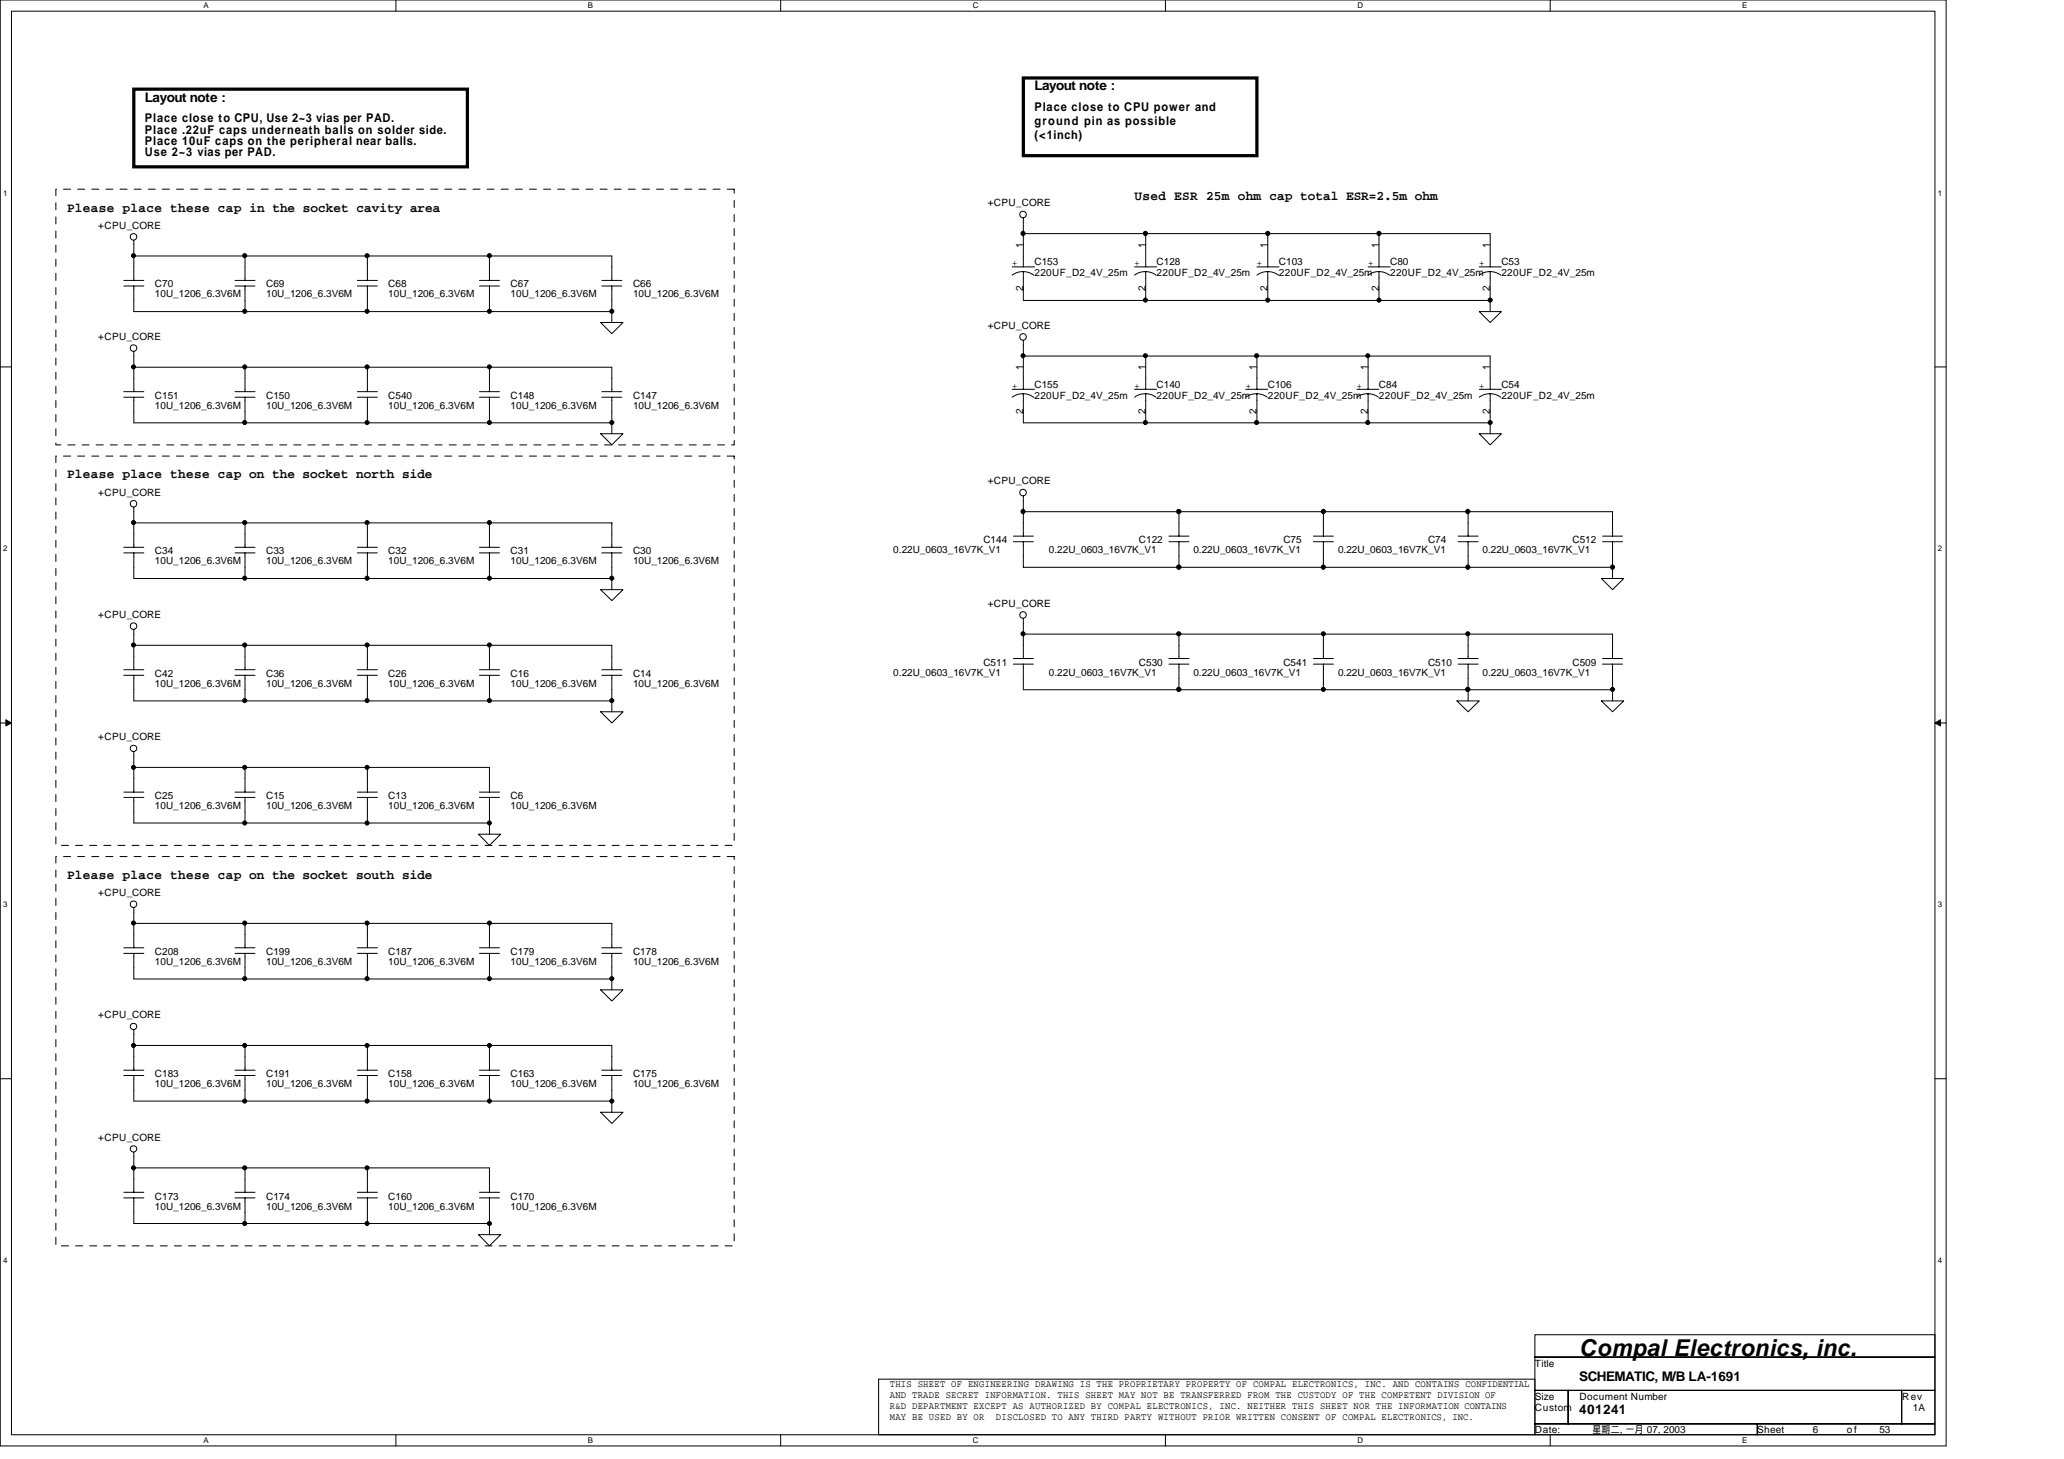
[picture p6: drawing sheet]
<svg xmlns="http://www.w3.org/2000/svg" width="297mm" height="210mm" viewBox="0 0 297 210" stroke-linecap="round" stroke-linejoin="round" font-family="sans-serif">
<path d="M0 0h280.1v208h-280.1zM1.6 1.6h276.9v204.8h-276.9z" fill="none" stroke="#000" stroke-width=".14"/>
<g fill="#fff">
<path d="M29.3 .2h.7v1.2h-.7z"/>
<path d="M29.3 206.6h.7v1.2h-.7z"/>
</g>
<path d="M57 0v1.6M57 206.4v1.6" fill="none" stroke="#000" stroke-width=".14"/>
<g fill="#fff">
<path d="M84.6 .2h.7v1.2h-.7z"/>
<path d="M84.6 206.6h.7v1.2h-.7z"/>
</g>
<path d="M112.3 0v1.6M112.3 206.4v1.6" fill="none" stroke="#000" stroke-width=".14"/>
<g fill="#fff">
<path d="M140 .2h.8v1.2h-.8z"/>
<path d="M140 206.6h.8v1.2h-.8z"/>
</g>
<path d="M167.7 0v1.6M167.7 206.4v1.6" fill="none" stroke="#000" stroke-width=".14"/>
<g fill="#fff">
<path d="M195.4 .2h.7v1.2h-.7z"/>
<path d="M195.4 206.6h.7v1.2h-.7z"/>
</g>
<path d="M223.1 0v1.6M223.1 206.4v1.6" fill="none" stroke="#000" stroke-width=".14"/>
<g fill="#fff">
<path d="M250.7 .2h.8v1.2h-.8z"/>
<path d="M250.7 206.6h.8v1.2h-.8z"/>
<path d="M.5 27.2h.6v1.2h-.6z"/>
<path d="M278.9 27.2h.6v1.2h-.6z"/>
<path d="M.5 78.4h.6v1.1h-.6z"/>
<path d="M278.9 78.4h.6v1.1h-.6z"/>
</g>
<path d="M0 52.8h1.6M278.5 52.8h1.6" fill="none" stroke="#000" stroke-width=".14"/>
<g fill="#fff">
<path d="M.5 129.6h.6v1.2h-.6z"/>
<path d="M278.9 129.6h.6v1.2h-.6z"/>
</g>
<path d="M0 104h1.6M278.5 104h1.6" fill="none" stroke="#000" stroke-width=".14"/>
<path d="M.8 103.5l.8 .5-.8 .4zM278.5 104l.8-.5v.9z" fill="#000" stroke="#000" stroke-width=".14"/>
<g fill="#fff">
<path d="M.5 180.8h.6v1.1h-.6z"/>
<path d="M278.9 180.8h.6v1.1h-.6z"/>
</g>
<g fill="none" stroke="#000" stroke-width=".14">
<path d="M19.3 36.8h68.8v3.5M19.3 34.6v5.7M35.3 36.8v3.5M52.9 36.8v3.5M70.4 36.8v3.5M145.7 39.6a2.57 2.57 0 0 1 1.6-.5h-.1a2.45 2.45 0 0 1 1.6 .5M145.7 38.4h3.2M147.3 33.6h67.2v4.8M147.3 39.1v4.1h67.2M147.3 31.4v7M163.3 39.6a2.57 2.57 0 0 1 1.6-.5h-.1a2.45 2.45 0 0 1 1.6 .5M163.3 38.4h3.2"/>
<path d="M164.9 33.6v4.8M164.9 39.1v4.1M180.9 39.6a2.54 2.54 0 0 1 1.5-.5h.1a2.54 2.54 0 0 1 1.5 .5M180.9 38.4h3.2M182.5 33.6v4.8M182.5 39.1v4.1M196.9 39.6a2.54 2.54 0 0 1 1.5-.5h.1a2.54 2.54 0 0 1 1.5 .5M196.9 38.4h3.2M198.5 33.6v4.8M198.5 39.1v4.1M212.9 39.6a2.54 2.54 0 0 1 1.5-.5h.1a2.53 2.53 0 0 1 1.5 .5M212.9 38.4h3.2"/>
<path d="M214.5 39.1v5.7M17.8 57.1h2.9M17.8 56.3h2.9M17.8 41.1h2.9M17.8 40.3h2.9M19.3 41.1v3.7h68.8M19.3 50.6v5.7M19.3 57.1v3.7h68.8M19.3 52.8h68.8v3.5M33.8 57.1h2.9M33.8 56.3h2.9M33.8 41.1h2.9"/>
<path d="M33.8 40.3h2.9M35.3 41.1v3.7M35.3 52.8v3.5M35.3 57.1v3.7M51.4 57.1h2.9M51.4 56.3h2.9M51.4 41.1h2.9M51.4 40.3h2.9M52.9 41.1v3.7M52.9 52.8v3.5M52.9 57.1v3.7M69 57.1h2.9"/>
<path d="M69 56.3h2.9M69 41.1h2.9M69 40.3h2.9M70.4 41.1v3.7M70.4 52.8v3.5M70.4 57.1v3.7M86.4 46.4h3.3l-1.6 1.6zM86.6 57.1h2.9M86.6 56.3h2.9M86.6 41.1h2.9M86.6 40.3h2.9M88.1 41.1v5.3"/>
<path d="M88.1 57.1v5.3M145.7 57.1a2.49 2.49 0 0 1 1.6-.5h-.1a2.44 2.44 0 0 1 1.6 .6M145.7 56h3.2M147.3 56.6v4.2h67.2M147.3 51.2h67.2v4.8M147.3 49v7M163.3 57.1a2.49 2.49 0 0 1 1.6-.5h-.1a2.45 2.45 0 0 1 1.6 .5M163.3 56h3.2M164.9 51.2v4.8M164.9 56.6v4.2M179.3 57.1a2.49 2.49 0 0 1 1.6-.5h-.1a2.45 2.45 0 0 1 1.6 .5M179.3 56h3.2"/>
<path d="M180.9 51.2v4.8M180.9 56.6v4.2M195.3 57.1a2.49 2.49 0 0 1 1.6-.5h-.1a2.45 2.45 0 0 1 1.6 .5M195.3 56h3.2M196.9 51.2v4.8M196.9 56.6v4.2M212.9 44.8h3.2l-1.6 1.6zM212.9 57.1a2.45 2.45 0 0 1 1.5-.5h.1a2.45 2.45 0 0 1 1.5 .5M212.9 56h3.2M214.5 56.6v5.8M17.8 79.5h2.9M17.8 78.7h2.9"/>
<path d="M19.3 73v5.7M19.3 79.5v3.7h68.8M19.3 75.2h68.8M33.8 79.5h2.9M33.8 78.7h2.9M35.3 75.2v3.5M35.3 79.5v3.7M51.4 79.5h2.9M51.4 78.7h2.9M52.9 75.2v3.5M52.9 79.5v3.7M69 79.5h2.9"/>
<path d="M69 78.7h2.9M70.4 75.2v3.5M70.4 79.5v3.7M86.4 62.4h3.3l-1.6 1.6zM86.6 79.5h2.9M86.6 78.7h2.9M88.1 75.2h.1M88.1 75.2v3.5M88.1 79.5v5.3M145.8 77.9h2.9M145.8 77.1h2.9M147.3 71.4v5.7"/>
<path d="M147.3 77.9v3.7h84.8M147.3 73.6h84.8v3.5M168.2 77.9h2.9M168.2 77.1h2.9M169.7 73.6v3.5M169.7 77.9v3.7M189 77.9h2.9M189 77.1h2.9M190.5 73.6v3.5M190.5 77.9v3.7M209.8 77.9h2.9M209.8 77.1h2.9"/>
<path d="M211.3 73.6v3.5M211.3 77.9v3.7M212.9 62.4h3.2l-1.6 1.6zM230.6 77.9h2.9M230.6 77.1h2.9M232.1 77.9v5.3M17.8 97.2h2.9M17.8 96.4h2.9M19.3 90.6v5.8M19.3 97.2v3.6h68.8M19.3 92.8h68.8v3.6M33.8 97.2h2.9"/>
<path d="M33.8 96.4h2.9M35.3 92.8v3.6M35.3 97.2v3.6M51.4 97.2h2.9M51.4 96.4h2.9M52.9 92.8v3.6M52.9 97.2v3.6M69 97.2h2.9M69 96.4h2.9M70.4 92.8v3.6M70.4 97.2v3.6M86.4 84.8h3.3l-1.6 1.6z"/>
<path d="M86.6 97.2h2.9M86.6 96.4h2.9M88.1 97.2v5.2M145.8 95.5h2.9M145.8 94.7h2.9M147.3 91.2h.1M147.3 89v5.7M147.3 95.5v3.7h84.8M147.3 91.2h84.8v3.5M168.2 95.5h2.9M168.2 94.7h2.9M169.7 91.2v3.5"/>
<path d="M169.7 95.5v3.7M189 95.5h2.9M189 94.7h2.9M190.5 91.2v3.5M190.5 95.5v3.7M209.8 95.5h2.9M209.8 94.7h2.9M211.3 91.2v3.5M211.3 95.5v5.3M230.5 83.2h3.2l-1.6 1.6zM230.6 95.5h2.9M230.6 94.7h2.9"/>
<path d="M232.1 81.6h.1M232.1 95.5v5.3M17.8 114.7h2.9M17.8 114h2.9M19.3 110.4h.1M19.3 108.2v5.8M19.3 114.7v3.7h51.1M19.3 110.4h51.1v3.6M33.8 114.7h2.9M33.8 114h2.9M35.3 110.4v3.6M35.3 114.7v3.7"/>
<path d="M51.4 114.7h2.9M51.4 114h2.9M52.9 110.4v3.6M52.9 114.7v3.7M69 114.7h2.9M69 114h2.9M70.4 114.7v5.3M86.4 102.4h3.3l-1.6 1.6zM209.7 100.8h3.2l-1.6 1.6zM230.5 100.8h3.2l-1.6 1.6zM17.8 137.2h2.9M17.8 136.4h2.9"/>
<path d="M19.3 130.6v5.8M19.3 137.2v3.6h68.8M19.3 132.8h68.8v3.6M33.8 137.2h2.9M33.8 136.4h2.9M35.3 132.8v3.6M35.3 137.2v3.6M51.4 137.2h2.9M51.4 136.4h2.9M52.9 132.8v3.6M52.9 137.2v3.6M68.9 120h3.1l-1.6 1.6z"/>
<path d="M69 137.2h2.9M69 136.4h2.9M70.4 132.8v3.6M70.4 137.2v3.6M86.6 137.2h2.9M86.6 136.4h2.9M88.1 137.2v5.2M0 155.2h1.6M17.8 154.7h2.9M17.8 154h2.9M19.3 148.2v5.8M19.3 154.7v3.7h68.8"/>
<path d="M19.3 150.4h68.8v3.6M33.8 154.7h2.9M33.8 154h2.9M35.3 150.4v3.6M35.3 154.7v3.7M51.4 154.7h2.9M51.4 154h2.9M52.9 150.4v3.6M52.9 154.7v3.7M69 154.7h2.9M69 154h2.9M70.4 150.4v3.6"/>
<path d="M70.4 154.7v3.7M86.4 142.4h3.3l-1.6 1.6zM86.6 154.7h2.9M86.6 154h2.9M88.1 154.7v5.3M278.5 155.2h1.6M17.8 172.3h2.9M17.8 171.5h2.9M19.3 165.8v5.7M19.3 172.3v3.7h51.1M19.3 168h51.1v3.5M33.8 172.3h2.9"/>
<path d="M33.8 171.5h2.9M35.3 168v3.5M35.3 172.3v3.7M51.4 172.3h2.9M51.4 171.5h2.9M52.9 168v3.5M52.9 172.3v3.7M68.9 177.6h3.1l-1.6 1.6zM69 172.3h2.9M69 171.5h2.9M70.4 172.3v5.3M86.4 160h3.3l-1.6 1.6z"/>
<path d="M126.4 198.4h94.5v8h-94.5zM220.9 192h57.6v3.2h-57.6zM220.9 195.2h57.6v4.8h-57.6zM220.9 200h4.8v4.9h-4.8zM220.9 204.9h32v1.5h-32zM225.7 200h48v4.9h-48zM252.9 204.9h25.6v1.5h-25.6zM273.7 200h4.8v4.9h-4.8z"/>
<circle cx="19.2" cy="34.1" r=".47"/>
<circle cx="147.2" cy="30.9" r=".47"/>
<circle cx="19.2" cy="50.1" r=".47"/>
<circle cx="147.2" cy="48.5" r=".47"/>
<circle cx="19.2" cy="72.5" r=".47"/>
<circle cx="147.2" cy="70.9" r=".47"/>
<circle cx="19.2" cy="90.1" r=".47"/>
<circle cx="147.2" cy="88.5" r=".47"/>
<circle cx="19.2" cy="107.7" r=".46"/>
<circle cx="19.2" cy="130.1" r=".47"/>
<circle cx="19.2" cy="147.7" r=".46"/>
<circle cx="19.2" cy="165.3" r=".46"/>
</g>
<path d="M19.3 12.8h48v11.2h-48zM147.3 11.2h33.6v11.2h-33.6z" fill="none" stroke="#000" stroke-width=".47"/>
<path d="M8 27.2h97.7v36.8h-97.7zM8 65.6h97.7v56h-97.7zM8 123.2h97.7v56h-97.7z" fill="none" stroke="#000" stroke-width=".14" stroke-dasharray="1 1 1 1 1 1 1 1"/>
<g fill="#000" stroke="#000" stroke-width=".14">
<circle cx="19.2" cy="36.8" r=".3"/>
<circle cx="35.2" cy="36.8" r=".3"/>
<circle cx="52.8" cy="36.8" r=".3"/>
<circle cx="70.4" cy="36.8" r=".3"/>
<circle cx="147.2" cy="33.6" r=".31"/>
<circle cx="164.8" cy="33.6" r=".31"/>
<circle cx="182.4" cy="33.6" r=".31"/>
<circle cx="198.4" cy="33.6" r=".31"/>
<circle cx="19.2" cy="52.8" r=".3"/>
<circle cx="35.2" cy="44.8" r=".3"/>
<circle cx="35.2" cy="52.8" r=".3"/>
<circle cx="52.8" cy="44.8" r=".3"/>
<circle cx="52.8" cy="52.8" r=".3"/>
<circle cx="70.4" cy="44.8" r=".3"/>
<circle cx="70.4" cy="52.8" r=".3"/>
<circle cx="88.1" cy="44.8" r=".3"/>
<circle cx="147.2" cy="51.2" r=".3"/>
<circle cx="164.8" cy="43.2" r=".3"/>
<circle cx="164.8" cy="51.2" r=".3"/>
<circle cx="180.8" cy="51.2" r=".3"/>
<circle cx="182.5" cy="43.2" r=".3"/>
<circle cx="196.8" cy="51.2" r=".3"/>
<circle cx="198.5" cy="43.2" r=".3"/>
<circle cx="214.5" cy="43.2" r=".3"/>
<circle cx="19.2" cy="75.2" r=".3"/>
<circle cx="35.2" cy="75.2" r=".3"/>
<circle cx="35.2" cy="60.8" r=".3"/>
<circle cx="52.8" cy="75.2" r=".3"/>
<circle cx="52.8" cy="60.8" r=".3"/>
<circle cx="70.4" cy="75.2" r=".3"/>
<circle cx="70.4" cy="60.8" r=".3"/>
<circle cx="88.1" cy="60.8" r=".3"/>
<circle cx="147.2" cy="73.6" r=".31"/>
<circle cx="164.8" cy="60.8" r=".3"/>
<circle cx="169.6" cy="73.6" r=".32"/>
<circle cx="180.8" cy="60.8" r=".3"/>
<circle cx="190.4" cy="73.6" r=".31"/>
<circle cx="196.8" cy="60.8" r=".3"/>
<circle cx="211.2" cy="73.6" r=".31"/>
<circle cx="214.5" cy="60.8" r=".3"/>
<circle cx="19.2" cy="92.8" r=".3"/>
<circle cx="35.2" cy="83.2" r=".3"/>
<circle cx="35.2" cy="92.8" r=".3"/>
<circle cx="52.8" cy="83.2" r=".3"/>
<circle cx="52.8" cy="92.8" r=".3"/>
<circle cx="70.4" cy="83.2" r=".3"/>
<circle cx="70.4" cy="92.8" r=".3"/>
<circle cx="88.1" cy="83.2" r=".3"/>
<circle cx="147.2" cy="91.2" r=".3"/>
<circle cx="169.6" cy="81.6" r=".32"/>
<circle cx="169.7" cy="99.2" r=".31"/>
<circle cx="169.7" cy="91.2" r=".31"/>
<circle cx="190.4" cy="81.6" r=".31"/>
<circle cx="190.5" cy="91.2" r=".3"/>
<circle cx="190.5" cy="99.2" r=".3"/>
<circle cx="211.2" cy="81.6" r=".31"/>
<circle cx="211.2" cy="91.2" r=".3"/>
<circle cx="211.2" cy="99.2" r=".3"/>
<circle cx="232.1" cy="81.6" r=".31"/>
<circle cx="232.1" cy="99.2" r=".3"/>
<circle cx="19.2" cy="110.4" r=".3"/>
<circle cx="35.2" cy="118.4" r=".3"/>
<circle cx="35.2" cy="110.4" r=".3"/>
<circle cx="35.2" cy="100.8" r=".3"/>
<circle cx="52.8" cy="118.4" r=".3"/>
<circle cx="52.8" cy="110.4" r=".3"/>
<circle cx="52.8" cy="100.8" r=".3"/>
<circle cx="70.4" cy="118.4" r=".3"/>
<circle cx="70.4" cy="100.8" r=".3"/>
<circle cx="88.1" cy="100.8" r=".3"/>
<circle cx="19.2" cy="132.8" r=".3"/>
<circle cx="35.2" cy="132.8" r=".3"/>
<circle cx="52.8" cy="132.8" r=".3"/>
<circle cx="70.4" cy="132.8" r=".3"/>
<circle cx="19.2" cy="150.4" r=".3"/>
<circle cx="35.2" cy="150.4" r=".3"/>
<circle cx="35.2" cy="140.8" r=".3"/>
<circle cx="35.2" cy="158.4" r=".3"/>
<circle cx="52.8" cy="150.4" r=".3"/>
<circle cx="52.8" cy="140.8" r=".3"/>
<circle cx="52.8" cy="158.4" r=".3"/>
<circle cx="70.4" cy="150.4" r=".3"/>
<circle cx="70.4" cy="140.8" r=".3"/>
<circle cx="70.4" cy="158.4" r=".3"/>
<circle cx="88.1" cy="140.8" r=".3"/>
<circle cx="88.1" cy="158.4" r=".3"/>
<circle cx="19.2" cy="168" r=".3"/>
<circle cx="35.2" cy="168" r=".3"/>
<circle cx="35.2" cy="176" r=".3"/>
<circle cx="52.8" cy="168" r=".3"/>
<circle cx="52.8" cy="176" r=".3"/>
<circle cx="70.4" cy="176" r=".3"/>
</g>
<text font-size="3.3" x="227.3" y="195.1">Compal Electronics, inc.</text>
<g font-size="1.9">
<text x="20.9" y="14.6">Layout note :</text>
<text x="148.9" y="13">Layout note :</text>
<text x="163.3" y="28.8">Used ESR 25m ohm cap total ESR=2.5m ohm</text>
<text x="9.6" y="30.4">Please place these cap in the socket cavity area</text>
<text x="9.6" y="68.8">Please place these cap on the socket north side</text>
<text x="9.6" y="126.4">Please place these cap on the socket south side</text>
<text x="227.3" y="203.4">401241</text>
<text x="227.3" y="198.6">SCHEMATIC, M/B LA-1691</text>
</g>
<g font-size="1.7">
<text x="20.9" y="17.6">Place close to CPU, Use 2~3 vias per PAD.</text>
<text x="148.9" y="16">Place close to CPU power and</text>
<text x="20.9" y="19.2">Place .22uF caps underneath balls on solder side.</text>
<text x="20.9" y="22.4">Use 2~3 vias per PAD.</text>
<text x="20.9" y="20.8">Place 10uF caps on the peripheral near balls.</text>
<text x="148.9" y="18">ground pin as possible</text>
<text x="148.9" y="20.1">(&lt;1inch)</text>
</g>
<g font-size="1.4">
<text x="142.2" y="29.7">+CPU_CORE</text>
<text x="14.1" y="32.9">+CPU_CORE</text>
<text x="147.2" y="35.7" transform="rotate(-90 147.2 35.7)">1</text>
<text x="164.8" y="35.7" transform="rotate(-90 164.8 35.7)">1</text>
<text x="182.4" y="35.7" transform="rotate(-90 182.4 35.7)">1</text>
<text x="198.4" y="35.7" transform="rotate(-90 198.4 35.7)">1</text>
<text x="214.4" y="35.7" transform="rotate(-90 214.4 35.7)">1</text>
<text x="22.3" y="41.4">C70</text>
<text x="38.3" y="41.4">C69</text>
<text x="55.9" y="41.4">C68</text>
<text x="73.5" y="41.4">C67</text>
<text x="91.1" y="41.4">C66</text>
<text x="145.7" y="38.3">+</text>
<text x="147.2" y="41.9" transform="rotate(-90 147.2 41.9)">2</text>
<text x="148.9" y="38.2">C153</text>
<text x="148.9" y="39.8">220UF_D2_4V_25m</text>
<text x="163.3" y="38.3">+</text>
<text x="164.8" y="41.9" transform="rotate(-90 164.8 41.9)">2</text>
<text x="166.5" y="38.2">C128</text>
<text x="166.5" y="39.8">220UF_D2_4V_25m</text>
<text x="180.9" y="38.3">+</text>
<text x="182.4" y="41.9" transform="rotate(-90 182.4 41.9)">2</text>
<text x="184.1" y="38.2">C103</text>
<text x="184.1" y="39.8">220UF_D2_4V_25m</text>
<text x="196.9" y="38.3">+</text>
<text x="198.4" y="41.9" transform="rotate(-90 198.4 41.9)">2</text>
<text x="200.1" y="38.2">C80</text>
<text x="200.1" y="39.8">220UF_D2_4V_25m</text>
<text x="212.9" y="38.3">+</text>
<text x="214.4" y="41.9" transform="rotate(-90 214.4 41.9)">2</text>
<text x="216.1" y="38.2">C53</text>
<text x="216.1" y="39.8">220UF_D2_4V_25m</text>
<text x="22.3" y="42.8">10U_1206_6.3V6M</text>
<text x="38.3" y="42.8">10U_1206_6.3V6M</text>
<text x="55.9" y="42.8">10U_1206_6.3V6M</text>
<text x="73.5" y="42.8">10U_1206_6.3V6M</text>
<text x="91.1" y="42.8">10U_1206_6.3V6M</text>
<text x="142.2" y="47.3">+CPU_CORE</text>
<text x="14.1" y="48.9">+CPU_CORE</text>
<text x="147.2" y="53.3" transform="rotate(-90 147.2 53.3)">1</text>
<text x="164.8" y="53.3" transform="rotate(-90 164.8 53.3)">1</text>
<text x="180.8" y="53.3" transform="rotate(-90 180.8 53.3)">1</text>
<text x="196.8" y="53.3" transform="rotate(-90 196.8 53.3)">1</text>
<text x="214.4" y="53.3" transform="rotate(-90 214.4 53.3)">1</text>
<text x="22.3" y="57.4">C151</text>
<text x="22.3" y="58.8">10U_1206_6.3V6M</text>
<text x="38.3" y="57.4">C150</text>
<text x="38.3" y="58.8">10U_1206_6.3V6M</text>
<text x="55.9" y="57.4">C540</text>
<text x="55.9" y="58.8">10U_1206_6.3V6M</text>
<text x="73.5" y="57.4">C148</text>
<text x="73.5" y="58.8">10U_1206_6.3V6M</text>
<text x="91.1" y="57.4">C147</text>
<text x="91.1" y="58.8">10U_1206_6.3V6M</text>
<text x="145.7" y="55.9">+</text>
<text x="147.2" y="59.5" transform="rotate(-90 147.2 59.5)">2</text>
<text x="148.9" y="55.8">C155</text>
<text x="148.9" y="57.4">220UF_D2_4V_25m</text>
<text x="163.3" y="55.9">+</text>
<text x="164.8" y="59.5" transform="rotate(-90 164.8 59.5)">2</text>
<text x="166.5" y="55.8">C140</text>
<text x="166.5" y="57.4">220UF_D2_4V_25m</text>
<text x="179.3" y="55.9">+</text>
<text x="180.8" y="59.5" transform="rotate(-90 180.8 59.5)">2</text>
<text x="182.5" y="55.8">C106</text>
<text x="182.5" y="57.4">220UF_D2_4V_25m</text>
<text x="195.3" y="55.9">+</text>
<text x="196.8" y="59.5" transform="rotate(-90 196.8 59.5)">2</text>
<text x="198.5" y="55.8">C84</text>
<text x="198.5" y="57.4">220UF_D2_4V_25m</text>
<text x="212.9" y="55.9">+</text>
<text x="214.4" y="59.5" transform="rotate(-90 214.4 59.5)">2</text>
<text x="216.1" y="55.8">C54</text>
<text x="216.1" y="57.4">220UF_D2_4V_25m</text>
<text x="14.1" y="71.3">+CPU_CORE</text>
<text x="142.2" y="69.7">+CPU_CORE</text>
<text x="22.3" y="79.8">C34</text>
<text x="22.3" y="81.2">10U_1206_6.3V6M</text>
<text x="38.3" y="79.8">C33</text>
<text x="38.3" y="81.2">10U_1206_6.3V6M</text>
<text x="55.9" y="79.8">C32</text>
<text x="55.9" y="81.2">10U_1206_6.3V6M</text>
<text x="73.5" y="79.8">C31</text>
<text x="73.5" y="81.2">10U_1206_6.3V6M</text>
<text x="91.1" y="79.8">C30</text>
<text x="91.1" y="81.2">10U_1206_6.3V6M</text>
<text x="128.6" y="79.6">0.22U_0603_16V7K_V1</text>
<text x="141.5" y="78.2">C144</text>
<text x="151" y="79.6">0.22U_0603_16V7K_V1</text>
<text x="163.9" y="78.2">C122</text>
<text x="171.7" y="79.6">0.22U_0603_16V7K_V1</text>
<text x="184.7" y="78.2">C75</text>
<text x="192.6" y="79.6">0.22U_0603_16V7K_V1</text>
<text x="205.5" y="78.2">C74</text>
<text x="213.4" y="79.6">0.22U_0603_16V7K_V1</text>
<text x="226.3" y="78.2">C512</text>
<text x="14.1" y="88.9">+CPU_CORE</text>
<text x="142.2" y="87.3">+CPU_CORE</text>
<text x="141.5" y="95.8">C511</text>
<text x="163.9" y="95.8">C530</text>
<text x="184.7" y="95.8">C541</text>
<text x="205.5" y="95.8">C510</text>
<text x="226.3" y="95.8">C509</text>
<text x="22.3" y="97.4">C42</text>
<text x="22.3" y="98.8">10U_1206_6.3V6M</text>
<text x="38.3" y="97.4">C36</text>
<text x="38.3" y="98.8">10U_1206_6.3V6M</text>
<text x="55.9" y="97.4">C26</text>
<text x="55.9" y="98.8">10U_1206_6.3V6M</text>
<text x="73.5" y="97.4">C16</text>
<text x="73.5" y="98.8">10U_1206_6.3V6M</text>
<text x="91.1" y="97.4">C14</text>
<text x="91.1" y="98.8">10U_1206_6.3V6M</text>
<text x="128.6" y="97.2">0.22U_0603_16V7K_V1</text>
<text x="151" y="97.2">0.22U_0603_16V7K_V1</text>
<text x="171.7" y="97.2">0.22U_0603_16V7K_V1</text>
<text x="192.6" y="97.2">0.22U_0603_16V7K_V1</text>
<text x="213.4" y="97.2">0.22U_0603_16V7K_V1</text>
<text x="14.1" y="106.5">+CPU_CORE</text>
<text x="22.3" y="115">C25</text>
<text x="22.3" y="116.4">10U_1206_6.3V6M</text>
<text x="38.3" y="115">C15</text>
<text x="38.3" y="116.4">10U_1206_6.3V6M</text>
<text x="55.9" y="115">C13</text>
<text x="55.9" y="116.4">10U_1206_6.3V6M</text>
<text x="73.5" y="115">C6</text>
<text x="73.5" y="116.4">10U_1206_6.3V6M</text>
<text x="14.1" y="128.9">+CPU_CORE</text>
<text x="22.3" y="137.4">C208</text>
<text x="38.3" y="137.4">C199</text>
<text x="55.9" y="137.4">C187</text>
<text x="73.5" y="137.4">C179</text>
<text x="91.1" y="137.4">C178</text>
<text x="22.3" y="138.8">10U_1206_6.3V6M</text>
<text x="38.3" y="138.8">10U_1206_6.3V6M</text>
<text x="55.9" y="138.8">10U_1206_6.3V6M</text>
<text x="73.5" y="138.8">10U_1206_6.3V6M</text>
<text x="91.1" y="138.8">10U_1206_6.3V6M</text>
<text x="14.1" y="146.5">+CPU_CORE</text>
<text x="22.3" y="155">C183</text>
<text x="38.3" y="155">C191</text>
<text x="55.9" y="155">C158</text>
<text x="73.5" y="155">C163</text>
<text x="91.1" y="155">C175</text>
<text x="22.3" y="156.4">10U_1206_6.3V6M</text>
<text x="38.3" y="156.4">10U_1206_6.3V6M</text>
<text x="55.9" y="156.4">10U_1206_6.3V6M</text>
<text x="73.5" y="156.4">10U_1206_6.3V6M</text>
<text x="91.1" y="156.4">10U_1206_6.3V6M</text>
<text x="14.1" y="164.1">+CPU_CORE</text>
<text x="22.3" y="172.6">C173</text>
<text x="38.3" y="172.6">C174</text>
<text x="55.9" y="172.6">C160</text>
<text x="73.5" y="172.6">C170</text>
<text x="22.3" y="174">10U_1206_6.3V6M</text>
<text x="38.3" y="174">10U_1206_6.3V6M</text>
<text x="55.9" y="174">10U_1206_6.3V6M</text>
<text x="73.5" y="174">10U_1206_6.3V6M</text>
<text x="220.9" y="196.6">Title</text>
<text x="128.1" y="199.6">THIS SHEET OF ENGINEERING DRAWING IS THE PROPRIETARY PROPERTY OF COMPAL ELECTRONICS, INC. AND CONTAINS CONFIDENTIAL</text>
<text x="128.1" y="201.2">AND TRADE SECRET INFORMATION. THIS SHEET MAY NOT BE TRANSFERRED FROM THE CUSTODY OF THE COMPETENT DIVISION OF</text>
<text x="128.1" y="202.7">R&amp;D DEPARTMENT EXCEPT AS AUTHORIZED BY COMPAL ELECTRONICS, INC. NEITHER THIS SHEET NOR THE INFORMATION CONTAINS</text>
<text x="220.9" y="201.4">Size</text>
<text x="220.9" y="203">Custom</text>
<text x="227.3" y="201.4">Document Number</text>
<text x="273.8" y="201.4">Rev</text>
<text x="275.3" y="203">1A</text>
<text x="128.1" y="204.3">MAY BE USED BY OR</text>
<text x="143.3" y="204.3">DISCLOSED TO ANY THIRD PARTY WITHOUT PRIOR WRITTEN CONSENT OF COMPAL ELECTRONICS, INC.</text>
<text x="220.9" y="206.2">Date:</text>
<text x="229.2" y="206.2">星期二 一月 07, 2003</text>
<text x="233.1" y="206.2">,</text>
<text x="252.9" y="206.2">Sheet</text>
<text x="260.9" y="206.2">6</text>
<text x="265.8" y="206.2">of</text>
<text x="270.5" y="206.2">53</text>
</g>
<g font-size="1.1">
<text x="29.3" y="1.1">A</text>
<text x="84.6" y="1.1">B</text>
<text x="140" y="1.1">C</text>
<text x="195.4" y="1.1">D</text>
<text x="250.7" y="1.1">E</text>
<text x=".5" y="28.2">1</text>
<text x="278.9" y="28.2">1</text>
<text x=".5" y="79.3">2</text>
<text x="278.9" y="79.3">2</text>
<text x=".5" y="130.6">3</text>
<text x="278.9" y="130.6">3</text>
<text x=".5" y="181.7">4</text>
<text x="278.9" y="181.7">4</text>
<text x="29.3" y="207.6">A</text>
<text x="84.6" y="207.6">B</text>
<text x="140" y="207.6">C</text>
<text x="195.4" y="207.6">D</text>
<text x="250.7" y="207.6">E</text>
</g>
</svg>
